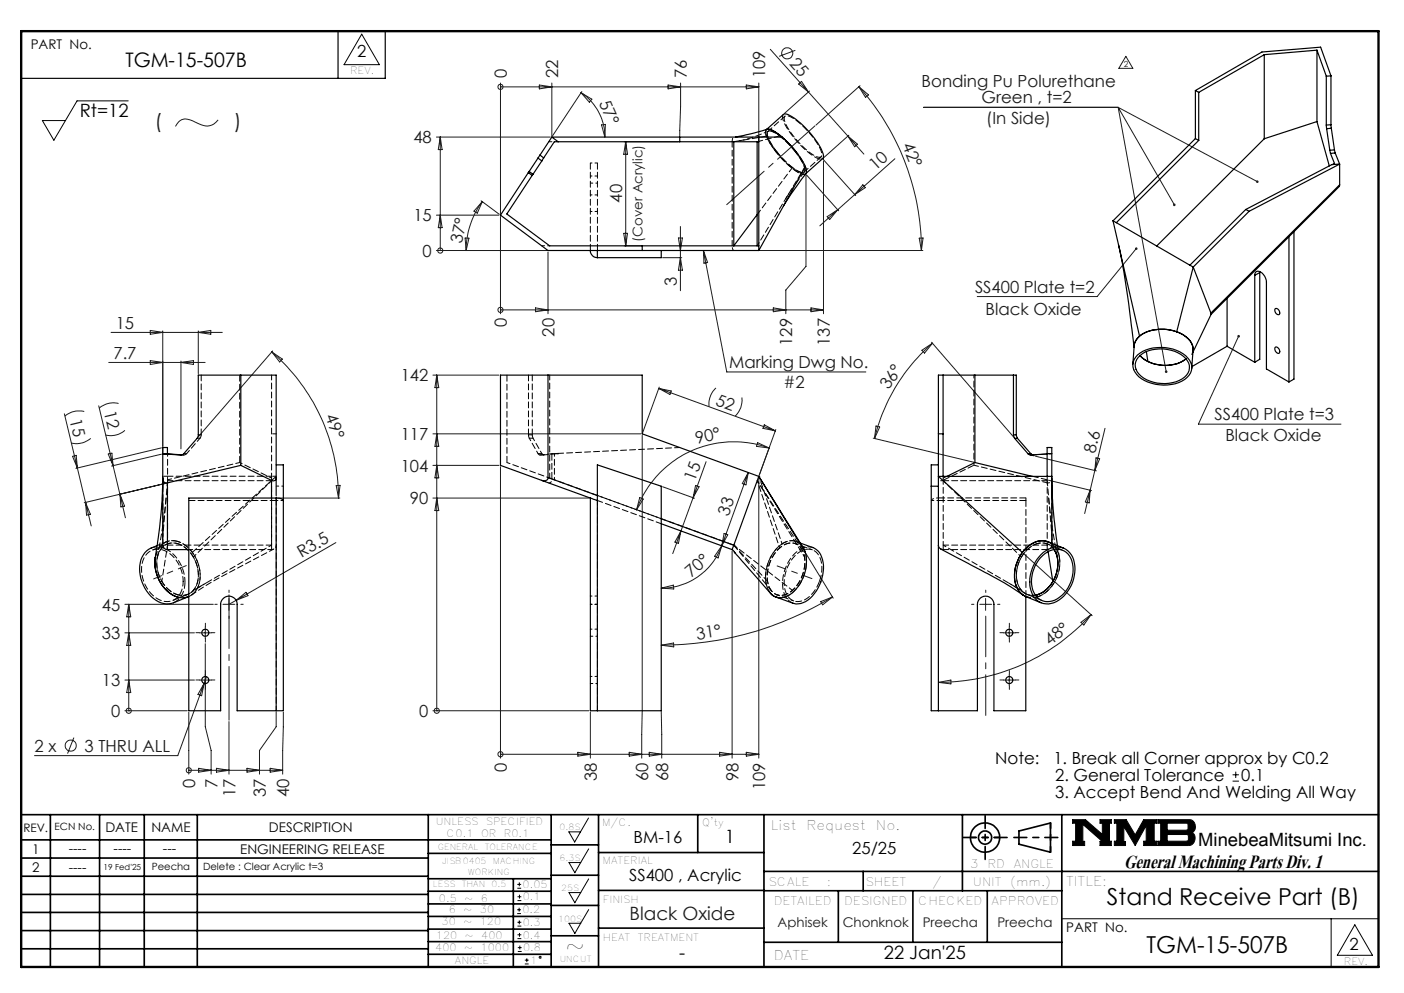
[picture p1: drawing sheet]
<svg xmlns="http://www.w3.org/2000/svg" width="297mm" height="210mm" viewBox="0 0 297 210" stroke-linecap="round" stroke-linejoin="round" font-family="sans-serif">
<g fill="none" stroke="#000" stroke-width=".21">
<path d="M76.5 7.2l3.8 6.5h-7.5zM27.1 21.3h-10.8l-4.9 8.4-2.4-4.2h4.9M120.3 175.9h2.5l-1.2 2.2zM124.5 173l-1.7 2.9M124.5 179.5l-1.7 2.9M226.9 173.3h2.7l3.6 3.2v-2.4h-.5v-.8h2.4v.8h-.4v3.8h.4v.9h-2.4v-.9h.5l-4.1-3.6v3.6h.3v.9h-2.5v-.9h.6v-3.8h-.6zM235.7 173.3h2.5l1.9 3.3 1.8-3.3h2.8v.8h-.5v3.8h.5v.9h-2.8v-.9h.6v-3.3l-2.4 4.2-2.4-4v3.2h.4v.8h-2.4v-.9h.6v-3.8h-.6zM244.9 173.3h6.6a1.47 1.47 0 0 1 1.3 1.2 1.47 1.47 0 0 1-.7 1.6 1.48 1.48 0 0 1 .7 1.6 1.48 1.48 0 0 1-1.4 1.1h-6.5v-.9h.6v-3.8h-.6zM246.9 174.1h4.1l.3 .2v1l-.3 .3h-4.1zM246.9 176.5h4.2l.3 .3v.8l-.4 .3h-4.1zM260.7 165.2h1.4M260.7 163.9h1.4"/>
<path d="M261.4 163.2v1.3M109.4 193.2h.8M109.4 192.4h.8M109.4 187.8h.8M109.4 187h.8M109.5 198.5h.8M109.5 197.7h.8M109.5 195.9h.8M109.5 195h.8M109.5 190.5h.8M109.5 189.6h.8M109.8 192v.8"/>
<path d="M109.9 194.7v.8M109.9 186.6v.8M109.9 189.2v.8M109.9 197.3v.8M110 200v.8M120.4 182.4h2.4l-1.2 2.2zM120.4 188.8h2.4l-1.2 2.1zM120.4 195.3h2.4l-1.2 2.1zM124.5 185.9l-1.7 2.9M124.5 192.4l-1.7 2.9M224.6 194.3h67M281.6 194.3v10.2"/>
<path d="M286.6 195.6l3.7 6.4h-7.4zM109.5 201.2h.8M109.5 200.4h.8M111 203.9h.8M111 203.1h.8M111.4 202.7v.8"/>
<circle cx="114.3" cy="202.5" r=".2"/>
</g>
<g fill="none" stroke="#000" stroke-width=".35">
<path d="M4.5 172.3h287.1M4.5 177.6h112.1M10.7 172.3v32.2M21.1 172.3v32.2M30.5 172.3v32.2M41.7 172.3v32.2M90.6 172.3v32.2M116.6 172.3v32.2M116.6 178.7h10M126.6 172.3v32.2M147.6 172.3v8M161.6 172.3v32.2"/>
<path d="M203.6 172.3v16.1M215.5 175.7l6.7-1.6v6.1l-6.7-1.7zM224.6 172.3v32.2M4.5 185.3h86.1M4.5 181.5h86.1M4.5 189.2h86.1M4.5 193h86.1M4.5 196.8h86.1M90.6 199.1h26M90.6 193.8h26M90.6 188.5h26M90.6 191.2h26"/>
<path d="M90.6 180.5h26M90.6 185.8h26M90.6 196.5h26M108.6 185.8v18.5M116.6 185.1h10M116.6 191.5h10M116.6 197.9h10M126.6 196.3h35M126.6 188.3h35M126.6 180.3h35M161.6 184.3h130M161.6 199.3h63"/>
<path d="M161.6 188.4h63M177.3 188.4v10.9M182.6 184.3v4.1M193.1 188.4v10.9M208.8 188.4v10.9M4.5 200.7h86.1M90.6 201.8h26"/>
<circle cx="208.4" cy="177.1" r="3.1"/>
<circle cx="208.4" cy="177.1" r="1.4"/>
</g>
<g fill="none" stroke="#191924" stroke-width=".21">
<path d="M105.9 18.4h.1M105.9 17.6v27.6M105.9 18.4h54.6M114.1 18l2.6 .4-2.6 .4zM116.7 17.6v11.1M122.9 19.6l2.3 1.4-.5 .6zM122.9 19.6a11.2 11.2 0 0 1 5.1 9.4M123.1 19.4l-6.2 9.3M141.3 18l2.7 .4-2.7 .4zM144 17.6l-.2 11.1M157.9 18l2.6 .4-2.6 .4zM160.5 17.6v12.1"/>
<path d="M162.9 10.4l8.1 9.1M168.2 10.6l-3.4 1.3M168.9 17.8l.6-.6 1.5 2.3zM171 19.5l8.4 9.3M171.2 19.3l-5.3 4.7M181.7 18.3l2 1.8-.6 .5zM181.7 18.3a51.9 51.9 0 0 1 13.2 34.7M181.9 18.1l-9.3 8.3M238.2 11.9l1.4 2.6h-2.9zM46.1 25.4a3 3 0 0 1-4.2 .7l-1.1-.5a2.43 2.43 0 0 0-3.7 1.1M92.3 29h24.1M93.1 29v24"/>
<path d="M93.1 29l.4 2.6h-.8zM127.2 26.4l.9-.1-.1 2.7zM132 30h11.5M132.4 30v22M132.4 30l.4 2.6h-.9zM170.5 37v19.3l-4.3 5v5M170.6 37l6.8 7.6M174.2 33.2v.6l6.8 7.6M174.2 34.1v32.2M179.4 28.8l3.3 3.8M179.4 28.8l2 1.7-.6 .5zM179.6 28.6l-5.4 4.8"/>
<path d="M182.5 39.1l.6 .6-2.3 1.5zM189.3 33.6l-15.9 14.2M195.4 22.7h41.1M236.5 22.7l29.5 15.7M236.5 22.7l11.9 20.6M236.5 22.7l10.2 55.9M92.3 53h23.3M92.3 45.5h13.3M93.1 53h.1M93.1 45.5l.4 2.6h-.8zM98.4 50.3l.8 .1-.6 2.6zM101.8 42.5l3.8 2.8"/>
<path d="M102 42.6l-1 2.5-.7-.4zM102 42.6a17.5 17.5 0 0 0-3.4 10.4M105.9 45.8v20.5M115.9 53.3v13M131.9 49.3h.9l-.4 2.7zM132 52h3.6M140.2 54.5h4M143.5 50.3h.9l-.5 2.7zM143.9 47.9v13.6M143.9 54.5l.5 2.6h-.9zM148.8 53l4.9 25.7h29.5M148.8 53l.9 2.5-.8 .2z"/>
<path d="M160.8 53h34.4M175 45.8l2.2-1.4-1.7 2zM194.5 50.4l.8-.1-.4 2.7zM240.3 52.6l-8.2 10.1h-25.4M23 76.7h20.4M23.5 70.3h23.5M31.8 76.3l2.6 .4-2.6 .4zM31.8 69.9l2.6 .4-2.6 .4zM34.4 70v25.7M38.3 76.4v18.5M38.3 76.7l2.6-.4v.8zM41.9 70v9"/>
<path d="M41.9 70.3l2.7-.4v.8zM57.5 74.4a40.9 40.9 0 0 1 14.1 30.9M57.5 74.4l2.2 1.5-.5 .6zM57.7 74.2l-15.8 18.3M91.6 79.3h14M92.4 79.3v71M92.4 79.3l.4 2.7h-.8zM105.9 65.5h.1M105.9 65.5h68.3M113.3 65.1l2.6 .4-2.6 .4zM163.6 65.1l2.6 .4-2.6 .4zM171.6 65.1l2.6 .4-2.6 .4z"/>
<path d="M195 74.1l2.2-1.5-1.6 2.1zM197.1 72.4l17.4 20.1M197.2 72.6a38.5 38.5 0 0 0-12.2 20.1M262 71.1l-8.5 18.6h30.2M13.6 87.5l2.8 11.5M15.3 96.5l.8-.2 .3 2.7zM16.4 99l1.7 7.3M17.8 87h-.3a4.7 4.7 0 0 0-3.8 1M19.2 92.7l-.3 .2a4.7 4.7 0 0 1-3.8 .8M20.9 85.8l4.5 18.7M22.9 96l.8-.2 .2 2.7zM25.1 85.3a4.6 4.6 0 0 0-4.1 1"/>
<path d="M26.4 91a4.6 4.6 0 0 1-4.1 1M34.1 96.1l-10.5 2.5M34.1 94.7l-18 4.4M91.6 98.4h14M91.6 91.7h44M92.4 98.4l.4 2.7h-.8zM92.4 91.7l.4 2.7h-.8zM105.9 98.7v61.6M135.9 92.1l-.2 68.2M139.4 82.2l24.6 8.9M139.4 82.2l2.6 .5-.3 .7zM139.5 81.9l-3.5 9.6"/>
<path d="M149.4 97.6l-2.8 7.7M151.4 82a4.7 4.7 0 0 0-1.4 4M157 84.1a4.6 4.6 0 0 1-1.5 3.9M158.3 99.9l-5.6 15.5M158.3 99.9l-.5 2.6-.8-.2zM160.3 93.6l2.4 1.1-2.7-.3zM161.7 89.8l2.3 1.3-2.6-.5zM162.7 94.7a21.9 21.9 0 0 0-28 13.1M164.1 90.8l-3.5 9.7M184.7 92.7l21.3 5M185.3 90.1l.8 .2-1.1 2.4zM217.8 96.2l1 .2"/>
<path d="M219 96.5l12.9 3.1M231.6 99.5l-2.2 9.1M231.8 96.8l.8 .2-1 2.5zM233.8 90.6l-2.2 8.9M18.1 106.3l1.2 4.9M18.1 106.3l1 2.5-.8 .1zM25.4 104.5l1.1 5M25.4 104.5l1 2.5-.8 .2zM35.1 102.2l-17.3 4.1M58.7 105.3h13.2M71 114.8l-21 12.2M71.1 102.7l.8-.1-.3 2.7z"/>
<path d="M91.6 105.3h33M92.4 105.3l.4 2.7h-.8zM135.3 105.2l.8 .3-1.4 2.3zM140.2 102.9l6.7 2.5M144 112.3l-.5 2.6-.7-.3zM146.6 105.3l-4.3 11.8M147.1 102.6l.8 .3-1.3 2.4zM152.7 115.4a13.7 13.7 0 0 1-12.8 9M152.7 115.4l-.8 2.6-.7-.4zM153.2 112.8l.8 .3-1.3 2.3zM154.9 116.5v43.8M160.5 101v59.3"/>
<path d="M170.5 117.1l5.7 9.4M216.5 117l14.5 13.2M221.8 101.6l9.1 2.1M230.6 103.7l-.2 2.7-.8-.3zM26.4 133.8h14.7M26.4 127.8h18.7M27.2 127.8v22.5M27.2 133.8l.5 2.7h-.9zM27.2 127.8l.5 2.6h-.9zM42.2 133.8h2.5M43.4 132.6v2.5M43.4 136.1v17.6l1.3 5v5"/>
<path d="M47.2 127.8h2.5M48.4 126.6v2.5M50 127l-1.6 .8M50 127l2-1.7 .5 .7zM139.9 136.4l2.6-.4v.8zM139.9 124.4l2.6-.7v.9zM173.6 127.2l2.5-.9-2.1 1.6zM176.1 126.3a69.9 69.9 0 0 1-36.2 10.1M207.3 127.8h2.5M208.5 126.6v2.5M212.3 133.8h2.5M213.5 132.6v2.5"/>
<path d="M228.7 131.6l2.1-1.6-1.5 2.2zM230.8 130a43.4 43.4 0 0 1-32.3 14.3M15.6 156l-1.3 3.4M26.4 143.8h14.7M26.4 150.3h13.2M27.2 150.3h.1M27.2 143.8l.5 2.7h-.9zM39.9 150.6v13.1M42.2 143.8h2.5M43.2 144.5l-5.6 15.3h-30.3M43.2 144.5l-.5 2.6-.8-.2zM43.7 143.1l-.5 1.4"/>
<path d="M48.4 152.6v11.1M58.4 150.6v3.1l-3.5 5v5M59.9 150.6l-.1 13.1M91.6 150.3h33M92.4 150.3h.1M105.9 159.5h.1M105.9 159.5h54.6M122.2 159.1l2.7 .4-2.7 .4zM124.9 150.6v9.7M133.1 159.1l2.6 .4-2.6 .4zM137.3 159.1l2.7 .4-2.7 .4zM139.9 150.3l.1 10"/>
<path d="M152.2 159.1l2.7 .4-2.7 .4zM157.9 159.1l2.6 .4-2.6 .4zM198.5 144.3l2.7-.5v.8zM212.3 143.8h2.5M213.5 142.6v2.5M39.9 162.9h.1M39.9 162.9h19.9M42 162.5l2.7 .4-2.7 .4zM45.8 162.5l2.6 .4-2.6 .4zM52.2 162.5l2.7 .4-2.7 .4zM57.1 162.5l2.7 .4-2.7 .4z"/>
<circle cx="105.9" cy="18.4" r=".54"/>
<circle cx="166.5" cy="11.3" r="1.18"/>
<circle cx="93.1" cy="53" r=".54"/>
<circle cx="105.9" cy="65.5" r=".54"/>
<circle cx="14.9" cy="157.7" r="1.18"/>
<circle cx="27.2" cy="150.3" r=".54"/>
<circle cx="92.4" cy="150.3" r=".55"/>
<circle cx="105.9" cy="159.5" r=".54"/>
<circle cx="39.9" cy="162.9" r=".54"/>
</g>
<path d="M4.5 6.6h287.1" fill="none" stroke="#000" stroke-width=".21" stroke-dasharray="6.3 1.3 1.3 1.3" stroke-dashoffset="1.9"/>
<path d="M71.5 6.6v10M81.5 6.6v10h-77" fill="none" stroke="#000" stroke-width=".25"/>
<path d="M205.3 177.1h6.2M222.2 174v6.2" fill="none" stroke="#000" stroke-width=".35" stroke-dasharray="15.2 1.3 1.3 1.3" stroke-dashoffset="14.1"/>
<path d="M203.8 177.1h9.2M208.4 172.5v9.2M214.5 177.1h9.3" fill="none" stroke="#000" stroke-width=".35" stroke-dasharray="15.2 1.3 1.3 1.3" stroke-dashoffset="12.5"/>
<path d="M4.5 6.6h287.1v197.9h-287.1z" fill="none" stroke="#000" stroke-width=".5"/>
<path d="M226.9 173.3v.8h.6v3.8h-.6v.9h2.5v-.9h-.3v-3.6l4.1 3.6h-.5v.9h2.4v-.9h-.4v-3.8h.4v-.8h-2.4v.8h.5v2.4l-3.6-3.2zM235.7 173.3v.8h.6v3.8h-.6v.9h2.4v-.8h-.4v-3.2l2.4 4 2.4-4.2v3.3h-.6v.9h2.8v-.9h-.5v-3.8h.5v-.8h-2.8l-1.8 3.3-1.9-3.3zM246.9 176.5h4.2l.3 .2v1l-.3 .2h-4.2zM244.9 173.3v.8h.6v3.8h-.6v.9h6.9l.7-.5 .3-.9-.1-.7-.6-.6a1.48 1.48 0 0 0 .7-1.6 1.48 1.48 0 0 0-1.3-1.2zM246.9 174.1h4.1l.3 .2v1.1l-.2 .2h-4.2z" fill-rule="evenodd" fill="#000"/>
<g fill="none" stroke="#191924" stroke-width=".21" stroke-dasharray="15.2 1.3 1.3 1.3">
<path d="M42.2 133.8h-.8M43.4 132.6v-.8M43.4 135.1v.7M44.7 133.8h.7M45.9 127.8h-.5M48.4 125.3v-.5M48.4 130.3v.5M50.9 127.8h.5M206 127.8h-.5M208.5 125.3v-.5M211 127.8h.5M212.3 133.8h-.8"/>
<path d="M213.5 132.6v-.8M213.5 135.1v.7M214.8 133.8h.7M42.2 143.8h-.8M43.4 142.6v-.8M43.4 145.1v.7M44.7 143.8h.7M212.3 143.8h-.8M213.5 142.6v-.8M213.5 145.1v.7M214.8 143.8h.7"/>
</g>
<path d="M208.5 130.3v21" fill="none" stroke="#191924" stroke-width=".21" stroke-dasharray="15.2 1.3 1.3 1.3" stroke-dashoffset="6.6"/>
<path d="M48.4 125.8v26.5" fill="none" stroke="#191924" stroke-width=".21" stroke-dasharray="15.2 1.3 1.3 1.3" stroke-dashoffset="3.9"/>
<path d="M32.5 122.4l6.9-2.8" fill="none" stroke="#191924" stroke-width=".21" stroke-dasharray="15.2 1.3 1.3 1.3" stroke-dashoffset="13.4"/>
<path d="M171.8 122.4l-7.4-2.7" fill="none" stroke="#191924" stroke-width=".21" stroke-dasharray="15.2 1.3 1.3 1.3" stroke-dashoffset="13.2"/>
<path d="M172.4 26.6l-18.7 16.7" fill="none" stroke="#191924" stroke-width=".21" stroke-dasharray="15.2 1.3 1.3 1.3" stroke-dashoffset="4.6"/>
<path d="M240.1 52.5a.27 .27 0 0 0 .3 .3 .27 .27 0 0 0 .1-.4l-.2 .2 .2-.2-.1-.1zM261.8 70.9a.27 .27 0 0 0 0 .4 .27 .27 0 0 0 .4-.1 .27 .27 0 0 0-.1-.3l-.1 .2 .1-.2zM265.8 38.2l-.1 .4 .2 .1 .3-.1-.2-.2 .2 .2-.1-.4zM248.2 43.1l-.1 .2a.26 .26 0 0 0 .1 .3 .26 .26 0 0 0 .3 0l-.1-.3 .1 .3 .2-.2a.26 .26 0 0 0-.1-.3 .26 .26 0 0 0-.4 0zM246.6 78.4a.27 .27 0 0 0-.2 .3 .27 .27 0 0 0 .3 .2v-.3l.1 .3 .1-.4z" fill="#191924"/>
<g fill="none" stroke="#000" stroke-width=".25">
<path d="M252.9 19.1l.7 .4M252.9 19.1v10.2M253.6 19.5v10.2M267.4 11.6l-13.8 7.9M267.4 11.6v17.7M278.6 10.6l2 5.5M278.6 10.6l-11.2 1M278.6 10.6v15.1M280.6 16.1v10.3M281.6 16l-2.2-6-12.5 1-14 8.1M281.6 16l-1 .1M281.6 16v10.4"/>
<path d="M111.8 36.5l-5.9 9 10 7.5h44.6M111.8 36.5l.8 .6M111.9 36.3l-.1 .2M111.9 36.3l.8 .6M112.6 37.1l-5.4 8.2 9.1 6.7h44.2M112.7 36.9l-.1 .2M113.8 33.4l.8 .6M113.8 33.4l-1.9 2.9M114.2 32.8l-.4 .6M114.2 32.8l.8 .6M114.6 34l-1.9 2.9M115 33.4l-.4 .6"/>
<path d="M116.7 29l1.4 1M116.7 29h48.7M116.7 29l-2.5 3.8M143.8 29v1M155.2 30v22l5-6.6M155.6 29l5.7-1.4a2.03 2.03 0 0 1 1.6-.2l1.1 .5 1.4 1.1M160.2 30v22M160.5 30h-43.2l-2.3 3.4M160.5 29v24M162.1 27.4l.2-.1a6 6 0 0 1 3.7 2.2l2.4 2.6M162.1 27.4l3.7-3.3a5.3 5.3 0 0 1 3.5 1.9 16.5 16.5 0 0 1 4.9 6.9l-.2 .6-3.5 3.2M165.4 29l1.6 1.4 1.4 1.7"/>
<path d="M168.4 32.1l.9 1.3 1.1 1.8M170.4 35.2l.2 1.1-.1 .4M170.4 35.2l-9.9 17.8M170.5 36.7l-3.2 4.5-1.6 2.4M252.9 29.3l.7 .4M252.9 29.3l-17.5 17.4M253.6 29.7l-17.5 17.4M267.4 29.3l-22.7 22.7M278.6 25.7l2.6 9.4M278.6 25.7l-11.2 3.6M280.6 26.4v.8M280.6 27.2l.7 4.6"/>
<path d="M281.3 31.8l.1 .6M281.4 32.4l.9 2.2-.5 .2M281.6 26.4v.7M281.6 26.4h-1M281.6 27.1l-1 .1M281.6 27.1l.7 4.6M282.3 31.7l.1 .6M282.3 31.7l-1 .1M282.4 32.3l-1 .1M282.4 32.3l1 2.4M283.4 39.1v.3l-27.2 27.1v-.3M283.4 34.7v4.4"/>
<path d="M283.4 39.1l-27.2 27.1M283.4 34.7l-19.2 10M283.4 34.7l-1.7 .1-18.2 9.5M124.9 53a1.51 1.51 0 0 0 1.5 1.5M126.4 53v1.5M135.9 52v1M139.9 53v1.5h-13.5M235.4 46.7l5.7 24.4M235.4 46.7l.7 .4M236.1 47.1l15.6 9M236.6 51.7a217.8 217.8 0 0 1 3.3 21.8M251.7 56.1l.7 .4"/>
<path d="M252.4 56.5l-3.5 13.7M252.4 56.5l3.8 9.7M263.5 44.3l-11.8 11.8M263.5 44.3l.7 .4M264.2 44.7l-11.8 11.8M265.4 58.2a.74 .74 0 0 1 .4-.8 .74 .74 0 0 1 .9 .1l.8 .9 .4 1.2v18.4l4.8 2.8M265.4 58.2v18.4M266.5 57.6l-1.1 .6M266.5 57.4v18.6l-1.1 .6M272.7 50.1v30.7M273.7 49v31.2l-1 .6M50.9 79.3v19.1"/>
<path d="M115.9 79.3v21.7M199.5 79.3v21.4M206.2 79.3v18.5M214.4 79.3v12.7M240.6 75.1a8.4 8.4 0 0 1 10.7 .6 2.82 2.82 0 0 1-.7 4.5 8.6 8.6 0 0 1-10.1-1 2.82 2.82 0 0 1 .1-4.1zM241.1 71.1a3.1 3.1 0 0 0-1.2 2.3M241.1 75.2l1.7 1.2M241.2 75.2a7.5 7.5 0 0 0 6.3 2M241.2 75.2a7.7 7.7 0 0 1 9.6 .6 2.69 2.69 0 0 1-.8 4.3 8 8 0 0 1-9.1-1 2.56 2.56 0 0 1 .3-3.9zM242.5 74.4l.3 2M242.8 76.4a8.8 8.8 0 0 0 4.7 .8M244.6 69.7a6.3 6.3 0 0 0-3.5 1.4"/>
<path d="M244.6 69.7a8.8 8.8 0 0 1 4.3 .5M244.6 69.7a5 5 0 0 0-4.7 3.2l-.3 4.1M244.6 69.7a8.2 8.2 0 0 1 7.2 2.4 2.71 2.71 0 0 1 .6 1.9l-.3 3.9M247.5 77.2l1.7-.4 1.7-.9a6.2 6.2 0 0 1-3.4 1.3zM248.9 70.2a4.7 4.7 0 0 1 3.5 3.6l-.3 1.2M256.2 66.4l-3.9 8.1M259.6 63.1v10.1M259.6 73.2l-7.5 4.3M259.6 73.2l5.8 3.4M269.8 65.3a.85 .85 0 0 1 .8 1.2 .85 .85 0 0 1-.8-1.2zM269.8 73.4a.86 .86 0 0 1 .8 1.3 .86 .86 0 0 1-.8-1.3zM34.4 96l3.8 .2"/>
<path d="M34.4 96h1M35.4 96h.1M35.4 96v-1.4h-1v20.7a.91 .91 0 0 0 1 .9M35.4 96l3.1 .2M35.4 95.9l-1 .1M38.2 96.2l.7-.3 2.8-3.2 .2-.5v-12.9h16.5v25.5M38.2 96.2h.1M50.9 98.4l6.5 3.2M50.9 98.4l-15.5 3.7M58.4 98.3h1.5v52h-1.5M126.4 98.3l13.5 4.5v47.5h-13.5zM198.5 98.3h-1.5v52h9.8v-22.5a1.75 1.75 0 0 1 1.7-1.7 1.75 1.75 0 0 1 1.8 1.7v22.5h6.7v-24.1"/>
<path d="M198.5 91.7h1M206.2 97.8l-5.9 2.9M206.2 97.8l12.2 2.9M214.4 92l.2 .7M214.4 92h.6M214.6 92.7l2.9 3.2M214.6 92.7h.6M215 92l.2 .7M215 92v-12.7h-16.5v71M215.2 92.7l2.9 3.2M217.5 95.9l.6 .3 3.4-.2M217.5 95.9h.6"/>
<path d="M218.1 95.9l.4 .3M32.8 117.9a7.8 7.8 0 0 0 4.7 8.4M33.2 115.4a4.8 4.8 0 0 0-3.6 5.6 7.5 7.5 0 0 0 5 6.6l.6 .1 1-.1 3.5-1.3M34.4 101.1a110.5 110.5 0 0 1-1.6 16.9M34.4 101.3a.82 .82 0 0 0 1 .8M35.4 102.1v14.1M35.4 116.2h4.5M57.4 101.6v3.7M58.4 101a.63 .63 0 0 1-.3 .6 .63 .63 0 0 1-.7 0M58.4 105.3h-18.5v45h6.8v-22.5a1.75 1.75 0 0 1 1.7-1.7 1.75 1.75 0 0 1 1.8 1.7v22.5h8.2M58.4 105.3a1.49 1.49 0 0 1 1.5 .6M58.4 105.3v45"/>
<path d="M115.9 101a.86 .86 0 0 1-1.3 .6M115.9 101l10.5 3.8M124.9 105.3v45h1.5M124.9 105.3l1.5 .6M139.9 110.8l15 5.4M139.9 109.7l15.3 5.6M154.9 116.2l.6 .7M155.2 115.3l-.3 .9M155.2 115.3h.1M155.3 116.8l5.3 5.9a15.4 15.4 0 0 0 3.1 3.4l.4 .2M160.5 100.7l9.4 15.1M160.5 100.7l9.9 16.1"/>
<path d="M160.5 100.7l-24.6-9v-12.4h-30v19.1l19 6.9M160.5 100.7l-5.3 14.6M169.3 114.9l2.7 .9a4.2 4.2 0 0 1 2.2 4.5 8.4 8.4 0 0 1-4.3 7.2l-1.5 .2-4.3-1.4M169.9 115.7l.5 1.1M170.4 116.8a8.5 8.5 0 0 1-3.9 9.2 2.92 2.92 0 0 1-2.4 .3M197 102.8h1.5M198.5 115.3l.1 .4 .4 .4 6.8 3.6a88.1 88.1 0 0 1 10.6 6.1M216.3 116.8a7.4 7.4 0 0 0-.8 8.2 3.4 3.4 0 0 0 1.7 1.3M219.4 114.5a7.7 7.7 0 0 0-4.1 10 3.6 3.6 0 0 0 1.7 1.7l3.2 1.3M219.4 114.5l1.1-.1 1 .1 3.5 1.4M219.4 114.5a6.3 6.3 0 0 0-3.1 2.3M219.4 114.5a3.4 3.4 0 0 1 3.1 .5"/>
<path d="M220.1 118a4.1 4.1 0 0 1 5.4-1.2 5.8 5.8 0 0 1 .7 6.9 5 5 0 0 1-5.6 3.4 4.5 4.5 0 0 1-2.3-5.5l.7-1.9zM220.2 117.3a4.1 4.1 0 0 1 5.7-.8 6.1 6.1 0 0 1 1 6.6 6.7 6.7 0 0 1-5.1 4.6 3.7 3.7 0 0 1-3.9-3.3 8.3 8.3 0 0 1 2.3-7.1zM221.5 100.7v-6.1h1v20.3M221.7 116.7l1 6.3M222.5 101.1a103.6 103.6 0 0 0 1.2 14.3M222.5 100.7h-24l17.8 16.1M223 116.2a6.5 6.5 0 0 1-.3 6.8M223 116.2a6.9 6.9 0 0 1-3.6 9.6M39.9 126.2l-.2 .1a3.4 3.4 0 0 1-2.2 0M219.4 125.8l-.4 .1M222.7 123a6 6 0 0 1-3.3 2.8"/>
<circle cx="43.4" cy="133.8" r=".75"/>
<circle cx="213.5" cy="133.8" r=".75"/>
<circle cx="43.4" cy="143.8" r=".74"/>
<circle cx="213.5" cy="143.8" r=".74"/>
</g>
<path d="M168.4 114.5l.9 .6 .6 .6" fill="none" stroke="#000" stroke-width=".21" stroke-dasharray="1.3 .6" stroke-dashoffset="1"/>
<g fill="none" stroke="#000" stroke-width=".21" stroke-dasharray="1.3 .6" stroke-dashoffset=".7">
<path d="M164.1 32.1a7.7 7.7 0 0 1-2.1-4.4l.3-.4M35.4 96v5.5M112 92.7l1.8 3.2M114.6 95.9l-1.8-3.2M116.7 96h1.4M117.3 96v5.5M118.1 95.9l-1.4 .1M34.2 115.9a3.1 3.1 0 0 1 3.4-.9M40.9 117.8a6.4 6.4 0 0 1 0 7.1M57.4 101.1l-6.7-3.3M160.5 100.7l4.9 14.3M164.9 115.9a3.4 3.4 0 0 1 3.3-.9"/>
<path d="M168.2 115a3.4 3.4 0 0 1 2 2.8M168.2 115a4.2 4.2 0 0 0-4.5 2.3 7.4 7.4 0 0 0-.8 7.3 2.71 2.71 0 0 0 1.4 1.2M169.6 116.1l-9.4-14.4M170.2 117.8l-10-16.1M199.5 101.6a.63 .63 0 0 1-.7 0 .63 .63 0 0 1-.3-.6M216.1 117.8a6.4 6.4 0 0 0 0 7.1M221.7 116.6l-.2-1.3M222.7 115.9a3.1 3.1 0 0 0-3.3-.9M34.2 122.9a6.4 6.4 0 0 1 0-7M37.6 126.2a3.7 3.7 0 0 0 4.7-3.5 7.8 7.8 0 0 0-4.7-8.2M40.9 124.9a3.1 3.1 0 0 1-3.3 .9M164.3 125.8a3.4 3.4 0 0 1-1.9-2.9"/>
<path d="M167.6 124.9a3.4 3.4 0 0 1-3.3 .9"/>
</g>
<g fill="none" stroke="#000" stroke-width=".21" stroke-dasharray="1.3 .6">
<path d="M160.2 29h.6M162.2 27.4h-.1M170.4 36.7h.1M174 33.5l-.4 .2M124.9 53v-18.5M126.4 53v-18.5M166.2 42l4-5.7M111.8 79.3v12.7M38.3 96.2h.6M38.5 96.2h.4M38.9 95.9h.6M42 92h.6"/>
<path d="M42.3 92.7h-.6M42.6 92v-12.7M50.7 97.8v-18.5M107.2 97.8v-18.5M112.6 92v-12.7M113.8 95.9l.4 .3M114.6 95.9l.4 .3M115 96.2h.1M118.1 95.9v.1M218.1 96.2h.6M218.5 96.2h.2M58.4 105.8h-18.5"/>
<path d="M155.2 115.3h.1M160.5 100.7h.1M165.4 115a3.3 3.3 0 0 1 3-.5M198.5 105.8h18.5M198.5 105.3h18.5M199 116.1l.5 .1M217 105.8v20.3M217 105.8v-.5M218.4 100.7l3.1 .8M221.5 116.2h.2M221.8 114.6a4.8 4.8 0 0 1 2.3 5.4 7.5 7.5 0 0 1-4.7 6.2M222.5 115.3v-14.6"/>
<path d="M222.5 114.9v.1M223 116.2l-.3-.3M39.7 126.2h.2"/>
</g>
<g fill="none" stroke="#000" stroke-width=".21" stroke-dasharray="1.3 .6" stroke-dashoffset=".1">
<path d="M160.2 30l4.7-1.2M166 24.6l-3.6 3.2M167.6 35.4l-7.4 10M168.2 32.1a13.2 13.2 0 0 0-5.1-4.4h-.3a.68 .68 0 0 0-.4 1.1l.5 1.2 1.4 2.1M170.1 36.4l3.6-3.2M154.9 52v-22M143.8 94.6l-25.7 1.3M35.4 100.7h22M40.7 116.8l17.7-16.1M40.7 116.8a7.3 7.3 0 0 1 .7 8.2l-.8 .8-.7 .3M57.4 115.3h-22M57.4 101.7h-22"/>
<path d="M139.9 110.8l-13.5-5M139.9 109.7l-13.5-4.9M155.3 115.3l7.9 9.7M199.5 116.2h22M199.5 115.3h22M199.5 101.7h22M164.1 126.2a4.4 4.4 0 0 0 4.8-2.2 8.2 8.2 0 0 0 1-8.3 2.92 2.92 0 0 0-1.5-1.2M167.7 127.5a4.2 4.2 0 0 1-2.2-4.4 8.4 8.4 0 0 1 4.3-7.2 3 3 0 0 1 2.2-.1"/>
</g>
<g fill="none" stroke="#000" stroke-width=".21" stroke-dasharray="1.3 .6" stroke-dashoffset=".5">
<path d="M170.2 35.4l-10 16.6M58.4 91.7h-1M117.3 96l-2.3 .2M221.5 95.9l1 .1M222.5 96h-1M35.2 114.6l-1.9 .8M35.4 100.7h-1M40.9 117.8l16.5-16.1M57.4 116.2h-17.5M58.4 105.8v-1M58.4 100.7h-1M169.3 114.8l-.9-.3"/>
<path d="M199.5 115.3v-13.6M199.5 100.7v1M199.5 116.2v-.9M216.1 117.8l-16.6-16.1M219.4 115a3.1 3.1 0 0 1 3.6 1.2M221.5 115.3v-13.6M221.5 101.7v-1M163 125.5a6.7 6.7 0 0 1-.4-6.8l1-1.9 .9-1 .9-.8M217.2 126.2h.1a3.6 3.6 0 0 0 2.1 0M219.4 126.2a7.6 7.6 0 0 0 4.2-9.9l-1.1-1.3"/>
</g>
<g fill="none" stroke="#000" stroke-width=".21" stroke-dasharray="1.3 .6" stroke-dashoffset="-.1">
<path d="M162.1 27.4l-.1 .1a3.6 3.6 0 0 0 1 2.9l1.1 1.7M162.4 28.8l-7.2 1.2M116.7 96v5.3M32.9 117.9l.5-1.6 1-1.3M34.4 115a3.4 3.4 0 0 1 3.2-.5M35.1 105.3l-.7 5.8-1.1 6.9M35.4 115l-3.2 1.4M57.4 116.2v-10.9M155.2 115.3l-38.9-14.2M199.5 101.6l6.5-3.2M223.7 118l-1.2-7.1-.7-5.6M224.8 116.4l-3.2-1.4"/>
<path d="M36.5 127l3.2-1.3M39.1 123.1a4.4 4.4 0 0 1-2.4 4.4M173.3 122.9a6 6 0 0 1-4.5 4.3 3.2 3.2 0 0 1-2.9-3.5 7.7 7.7 0 0 1 4.1-7.4 2.73 2.73 0 0 1 3.6 2.2l.3 1.8-.2 1.3-.4 1.3M216.1 124.9a3.1 3.1 0 0 0 3 1M217.2 125.7l3.3 1.3"/>
</g>
<g fill="none" stroke="#000" stroke-width=".21" stroke-dasharray="1.3 .6" stroke-dashoffset=".4">
<path d="M39.5 95.9l2.8-3.2M39.5 95.9l-.6 .3M42.6 92l-.3 .7M50.7 97.8l-15.3 3.7M111.8 92l.2 .7M111.8 92h.8M112.6 92l.2 .7M112.8 92.7h-.8M113.8 95.9h.8M114.2 96.2h.8M117.3 96h.8M34.4 101.1v13.9"/>
<path d="M35.4 101.5v13.8M37.6 115a3.5 3.5 0 0 0-4.4 3.5 7.1 7.1 0 0 0 4.4 7.3M199.5 101.1l.8-.4M221.5 115.3v.9M222.2 116l.3-.7M37.6 125.8a3.5 3.5 0 0 0 4.3-3.5 7.1 7.1 0 0 0-4.3-7.3M167.6 124.9l-12.4-9.6M219.4 126.2a3.6 3.6 0 0 1-2.3 0"/>
</g>
<g fill="none" stroke="#000" stroke-width=".21" stroke-dasharray="1.3 .6" stroke-dashoffset=".2">
<path d="M164.3 32.1a13.2 13.2 0 0 0 5.2 4.4h.2a.67 .67 0 0 0 .5-1.1l-.9-1.8-1.1-1.5M164.9 28.8l1.7 1.5 1.6 1.8M167.6 35.4l-1.7-1.5-1.6-1.8M57.4 79.3v21.8M116.3 79.3v21.8M32 115.9a3.7 3.7 0 0 1 2.8 .1M35.4 101.7l-1.2 14.2M37.6 114.5a3.7 3.7 0 0 0-4.7 3.3M57.4 115.3v-14.2M221.5 101.7l1.2 14.2M38.7 122.9a3.8 3.8 0 0 1-3.3 4.3 6.2 6.2 0 0 1-5.3-5.5 4.6 4.6 0 0 1 2.2-5.4 4.7 4.7 0 0 1 5.3 2.7l.9 1.9 .2 2M40.6 125.8a157.3 157.3 0 0 1 15.9-9l1.4-.7"/>
<path d="M162.4 122.9l-7.2-7.6"/>
</g>
<g fill="none" stroke="#000" stroke-width=".21" stroke-dasharray="1.3 .6" stroke-dashoffset=".8">
<path d="M124.9 38.7h1.5M126.4 34.5h-1.5M126.4 37.2h-1.5M116.3 52h-1.7M126.4 44.7h-1.5M126.4 41.2h-1.5M58.4 115.3a.97 .97 0 0 1-1 .9M58.4 102.8h1.5M59.9 105.8h-1.5M160.2 101.7l4.7 14.2M197 105.8h1.5M198.5 105.3a1.47 1.47 0 0 0-1.5 .5"/>
<path d="M221.5 102.1a.79 .79 0 0 0 1-.8M124.9 134.6h1.5M126.4 127.8h-1.5M126.4 126.1h-1.5M126.4 133.1h-1.5M164.3 125.8a4.2 4.2 0 0 0 4.5-2.3 7.4 7.4 0 0 0 .8-7.3 2.71 2.71 0 0 0-1.4-1.2M124.9 144.6h1.5M126.4 143.1h-1.5"/>
</g>
<g fill="none" stroke="#000" stroke-width=".21" stroke-dasharray="1.3 .6" stroke-dashoffset=".6">
<path d="M116.1 30h1.2M154.9 30l.1-.7 .2-.3M162.4 28.8l-.1-.4a.6 .6 0 0 1 .2-.7 .6 .6 0 0 1 .8 .1l1.6 1M164.1 32.1a15.1 15.1 0 0 0 5.5 4.7l.3 .1a.63 .63 0 0 0 .7-.3 .63 .63 0 0 0 0-.7 10.7 10.7 0 0 0-2.2-3.8M164.3 32.1a10.8 10.8 0 0 1-1.9-3.3M168.2 32.1a10.8 10.8 0 0 1 2 3.3M170.2 35.4l.1 .4a.6 .6 0 0 1-.3 .6 .6 .6 0 0 1-.7 0l-1.7-1M173.3 33.3a10.6 10.6 0 0 1-5-3.9 9 9 0 0 1-2.4-4.4 .64 .64 0 0 1 .4-.6 .64 .64 0 0 1 .7 .2 15.9 15.9 0 0 1 6.8 7.9l.1 .3a.47 .47 0 0 1-.6 .5M155.2 53l-.2-.3-.1-.7M206 98.4v-19.1M218.7 96.2l3.8-.2M37.6 114.5a6.2 6.2 0 0 1 3.1 2.3"/>
<path d="M116.1 102.1a.61 .61 0 0 0 .6-.8M116.3 101.1l-9.1-3.3M170.2 117.8a8.3 8.3 0 0 1-2.6 7.1M171.8 116.3l-3.6-1.3M34.2 122.9l1.2-7.6M40.3 125.4l3.3-2.1M40.9 124.9l16.5-9.6M162.4 122.9a8.3 8.3 0 0 1 2.5-7M164.3 125.8l3.6 1.3M213.4 123.3l3.3 2.1M216.1 124.9l-16.6-9.6M219.1 125.9a3.5 3.5 0 0 1-4.1-3.6 7.1 7.1 0 0 1 4.4-7.3"/>
</g>
<path d="M173.6 33.7a11 11 0 0 1-5.2-4 10.5 10.5 0 0 1-2.9-5.1l.2-.4M168.4 114.5a4.4 4.4 0 0 0-4.7 2.3 8.2 8.2 0 0 0-1 8.2l.3 .4" fill="none" stroke="#000" stroke-width=".21" stroke-dasharray="1.3 .6" stroke-dashoffset="-.2"/>
<path d="M162.6 27.7l-3.3 1.3-2.9 .8M170.5 36.7l-.1 .1a3.6 3.6 0 0 1-2.9-1.2l-1.9-1.9-1.5-1.6M114.2 96.2l2.5-.2M206 98.4l15.5 3.7M35.2 116.2a8 8 0 0 1 3.9 6.9M37.6 115a6 6 0 0 1 3.3 2.8M219.4 115a6 6 0 0 0-3.3 2.8M224.1 117.9l-.4-2.5M37.6 125.8a6 6 0 0 1-3.4-2.9M58.4 150.3v-44.5M126.4 150.3v-44.5" fill="none" stroke="#000" stroke-width=".21" stroke-dasharray="1.3 .6" stroke-dashoffset=".3"/>
<text font-size="6.2" x="237.8" y="183.6">General Machining Parts Div. 1</text>
<g font-size="4.9">
<text x="234.2" y="191.4">Stand Receive Part (B)</text>
<text x="119.6" y="201.8">~</text>
<text x="242.5" y="201.5">TGM-15-507B</text>
</g>
<text font-size="4.2" x="26.5" y="14.3">TGM-15-507B</text>
<g font-size="4.2" fill="#191924">
<text x="32.8" y="27.1">(</text>
<text x="49.5" y="27.1">)</text>
</g>
<g font-size="3.9">
<text x="16.9" y="24.6">Rt=12</text>
<text x="153.3" y="178.4">1</text>
<text x="253.5" y="178.9">MinebeaMitsumi Inc.</text>
<text x="143.7" y="202.9">-</text>
<text x="187" y="202.9">22 Jan'25</text>
</g>
<text font-size="3.9" fill="#191924" x="133.2" y="194.6">Black Oxide</text>
<g font-size="3.5">
<text x="75.6" y="12.1">2</text>
<text x="210.5" y="161.6">Note:</text>
<text x="222.8" y="161.6">1. Break all Corner approx by C0.2</text>
<text x="223.2" y="165.2">2. General Tolerance</text>
<text x="262.6" y="165.2">0.1</text>
<text x="223.2" y="168.7">3. Accept Bend And Welding All Way</text>
<text x="134" y="178.4">BM-16</text>
<text x="180.3" y="180.5">25/25</text>
<text x="133.1" y="186.3">SS400 , Acrylic</text>
<text x="285.5" y="200.9">2</text>
</g>
<g font-size="3.5" fill="#191924">
<text x="107.2" y="16.6" transform="rotate(-90 107.2 16.6)">0</text>
<text x="118.1" y="16.6" transform="rotate(-90 118.1 16.6)">22</text>
<text x="145.3" y="16.6" transform="rotate(-90 145.3 16.6)">76</text>
<text x="161.9" y="16.6" transform="rotate(-90 161.9 16.6)">109</text>
<text x="166.8" y="13.6" transform="rotate(48 166.8 13.6)">25</text>
<text x="126.7" y="21.8" transform="rotate(67 126.7 21.8)">57°</text>
<text x="194.9" y="18.4">Bonding Pu Polurethane</text>
<text x="207.6" y="21.9">Green , t=2</text>
<text x="208.6" y="26.3">(In Side)</text>
<text x="87.4" y="30.3">48</text>
<text x="190.8" y="30.7" transform="rotate(68 190.8 30.7)">42°</text>
<text x="185.2" y="36.2" transform="rotate(-42 185.2 36.2)">10</text>
<text x="87.4" y="46.8">15</text>
<text x="131.6" y="42.8" transform="rotate(-90 131.6 42.8)">40</text>
<text x="97.7" y="51.6" transform="rotate(-77 97.7 51.6)">37°</text>
<text x="89.4" y="54.3">0</text>
<text x="143.2" y="60.5" transform="rotate(-90 143.2 60.5)">3</text>
<text x="206.3" y="61.9">SS400 Plate t=2</text>
<text x="24.5" y="69.5">15</text>
<text x="107.2" y="69.3" transform="rotate(-90 107.2 69.3)">0</text>
<text x="117.3" y="71.2" transform="rotate(-90 117.3 71.2)">20</text>
<text x="208.5" y="66.6">Black Oxide</text>
<text x="24" y="75.9">7.7</text>
<text x="154.2" y="77.8">Marking Dwg No.</text>
<text x="167.6" y="73.2" transform="rotate(-90 167.6 73.2)">129</text>
<text x="175.5" y="73.2" transform="rotate(-90 175.5 73.2)">137</text>
<text x="84.8" y="80.6">142</text>
<text x="165.7" y="82">#2</text>
<text x="188.1" y="82.6" transform="rotate(-57 188.1 82.6)">36°</text>
<text x="14.7" y="88.8" transform="rotate(77 14.7 88.8)">15</text>
<text x="22" y="87.1" transform="rotate(77 22 87.1)">12</text>
<text x="68.8" y="88.1" transform="rotate(69 68.8 88.1)">49°</text>
<text x="151.2" y="85.6" transform="rotate(20 151.2 85.6)">52</text>
<text x="256.9" y="88.9">SS400 Plate t=3</text>
<text x="84.8" y="93.1">117</text>
<text x="147.4" y="93.9" transform="rotate(-13 147.4 93.9)">90°</text>
<text x="259.2" y="93.3">Black Oxide</text>
<text x="84.8" y="99.7">104</text>
<text x="147" y="101.9" transform="rotate(-70 147 101.9)">15</text>
<text x="231.7" y="96.1" transform="rotate(-77 231.7 96.1)">8.6</text>
<text x="86.7" y="106.6">90</text>
<text x="154.1" y="109.3" transform="rotate(-70 154.1 109.3)">33</text>
<text x="63.8" y="118.1" transform="rotate(-30 63.8 118.1)">R3.5</text>
<text x="146.2" y="122.3" transform="rotate(-41 146.2 122.3)">70°</text>
<text x="21.6" y="129.1">45</text>
<text x="21.6" y="135.1">33</text>
<text x="147.4" y="135.3" transform="rotate(-9 147.4 135.3)">31°</text>
<text x="222.1" y="136.6" transform="rotate(-37 222.1 136.6)">48°</text>
<text x="21.6" y="145.1">13</text>
<text x="23.5" y="151.6">0</text>
<text x="88.7" y="151.6">0</text>
<text x="7.3" y="159">2 x</text>
<text x="17.9" y="159">3 THRU ALL</text>
<text x="41.3" y="166.6" transform="rotate(-90 41.3 166.6)">0</text>
<text x="46" y="166.6" transform="rotate(-90 46 166.6)">7</text>
<text x="107.2" y="163.2" transform="rotate(-90 107.2 163.2)">0</text>
<text x="126.2" y="165.2" transform="rotate(-90 126.2 165.2)">38</text>
<text x="137.1" y="165.2" transform="rotate(-90 137.1 165.2)">60</text>
<text x="141.3" y="165.2" transform="rotate(-90 141.3 165.2)">68</text>
<text x="156.2" y="165.2" transform="rotate(-90 156.2 165.2)">98</text>
<text x="161.9" y="167.1" transform="rotate(-90 161.9 167.1)">109</text>
<text x="49.8" y="168.6" transform="rotate(-90 49.8 168.6)">17</text>
<text x="56.2" y="168.6" transform="rotate(-90 56.2 168.6)">37</text>
<text x="61.1" y="168.6" transform="rotate(-90 61.1 168.6)">40</text>
</g>
<g font-size="2.8">
<text x="6.5" y="10.4">PART No.</text>
<text x="22.3" y="175.9">DATE</text>
<text x="32" y="175.9">NAME</text>
<text x="56.9" y="175.9">DESCRIPTION</text>
<text x="163.1" y="175.4">List</text>
<text x="170.6" y="175.4">Request</text>
<text x="185.3" y="175.4">No.</text>
<text x="6.8" y="180.6">1</text>
<text x="6.8" y="184.4">2</text>
<text x="14.5" y="180.3">----</text>
<text x="14.5" y="184.4">----</text>
<text x="24" y="180.3">----</text>
<text x="34.5" y="180.3">---</text>
<text x="50.8" y="180.7">ENGINEERING RELEASE</text>
<text x="225.5" y="187.3">TITLE:</text>
<text x="225.6" y="197.2">PART No.</text>
<text x="163.7" y="203">DATE</text>
</g>
<g font-size="2.8" fill="#191924">
<text x="135.9" y="51.1" transform="rotate(-90 135.9 51.1)">(Cover Acrylic)</text>
<text x="164.5" y="196.1">Aphisek</text>
<text x="178.3" y="196.1">Chonknok</text>
<text x="195.2" y="196.1">Preecha</text>
<text x="211" y="196.1">Preecha</text>
</g>
<g font-size="2.5">
<text x="4.9" y="175.9">REV.</text>
<text x="205.2" y="183.6">3</text>
<text x="208.9" y="183.6">RD</text>
<text x="214.4" y="183.6">ANGLE</text>
<text x="162.5" y="187.3">SCALE</text>
<text x="163.7" y="191.5">DETAILED</text>
<text x="174.9" y="187.3">:</text>
<text x="178.6" y="191.5">DESIGNED</text>
<text x="183.1" y="187.3">SHEET</text>
<text x="194.2" y="191.5">CHECKED</text>
<text x="197.2" y="187.3">/</text>
<text x="205.8" y="187.3">UNIT</text>
<text x="209.8" y="191.5">APPROVED</text>
<text x="213.7" y="187.3">(mm.)</text>
</g>
<g font-size="2.1">
<text x="74.1" y="15.7">REV.</text>
<text x="11.6" y="175.6">ECN No.</text>
<text x="92.2" y="174.5">UNLESS</text>
<text x="94.5" y="177.1">C0.1</text>
<text x="101.8" y="177.1">OR</text>
<text x="102.8" y="174.5">SPECIFIED</text>
<text x="106.6" y="177.1">R0.1</text>
<text x="127.3" y="174.7">M/C.</text>
<text x="148.6" y="174.8">Q'ty</text>
<text x="32.1" y="184.1">Peecha</text>
<text x="42.9" y="184.1">Delete : Clear Acrylic t=3</text>
<text x="127.5" y="182.8">MATERIAL</text>
<text x="92.8" y="190.8">0.5</text>
<text x="98.2" y="190.8">~</text>
<text x="101.7" y="190.8">6</text>
<text x="110.6" y="187.8">0.05</text>
<text x="110.6" y="190.4">0.1</text>
<text x="127.6" y="190.9">FINISH</text>
<text x="93.4" y="195.7">30</text>
<text x="94.9" y="193">6</text>
<text x="98" y="195.7">~</text>
<text x="98" y="193">~</text>
<text x="101.5" y="195.7">120</text>
<text x="101.5" y="193">30</text>
<text x="110.5" y="193.2">0.2</text>
<text x="110.6" y="195.9">0.3</text>
<text x="92.1" y="201.1">400</text>
<text x="92.2" y="198.6">120</text>
<text x="96.2" y="203.9">ANGLE</text>
<text x="98.2" y="201.1">~</text>
<text x="98.3" y="198.6">~</text>
<text x="101.7" y="201.1">1000</text>
<text x="101.8" y="198.6">400</text>
<text x="110.6" y="198.5">0.4</text>
<text x="110.7" y="201.2">0.8</text>
<text x="112.1" y="203.9">1</text>
<text x="127.6" y="199">HEAT</text>
<text x="134.9" y="199">TREATMENT</text>
<text x="284.3" y="204.1">REV.</text>
</g>
<text font-size="1.8" fill="#191924" x="237.7" y="14.2">2</text>
<g font-size="1.8">
<text x="92.6" y="179.7">GENERAL</text>
<text x="102.5" y="179.7">TOLERANCE</text>
<text x="118.4" y="175.6">0.8S</text>
<text x="21.9" y="184.1">19 Fed'25</text>
<text x="93.5" y="182.6">JISB0405</text>
<text x="99" y="185">WORKING</text>
<text x="104.3" y="182.6">MACHING</text>
<text x="118.4" y="182.1">6.3S</text>
<text x="91.6" y="187.6">LESS</text>
<text x="97.7" y="187.6">THAN</text>
<text x="104" y="187.6">0.5</text>
<text x="118.7" y="188.4">25S</text>
<text x="118.1" y="194.9">100S</text>
<text x="118.4" y="203.4">UNCUT</text>
</g>
</svg>
